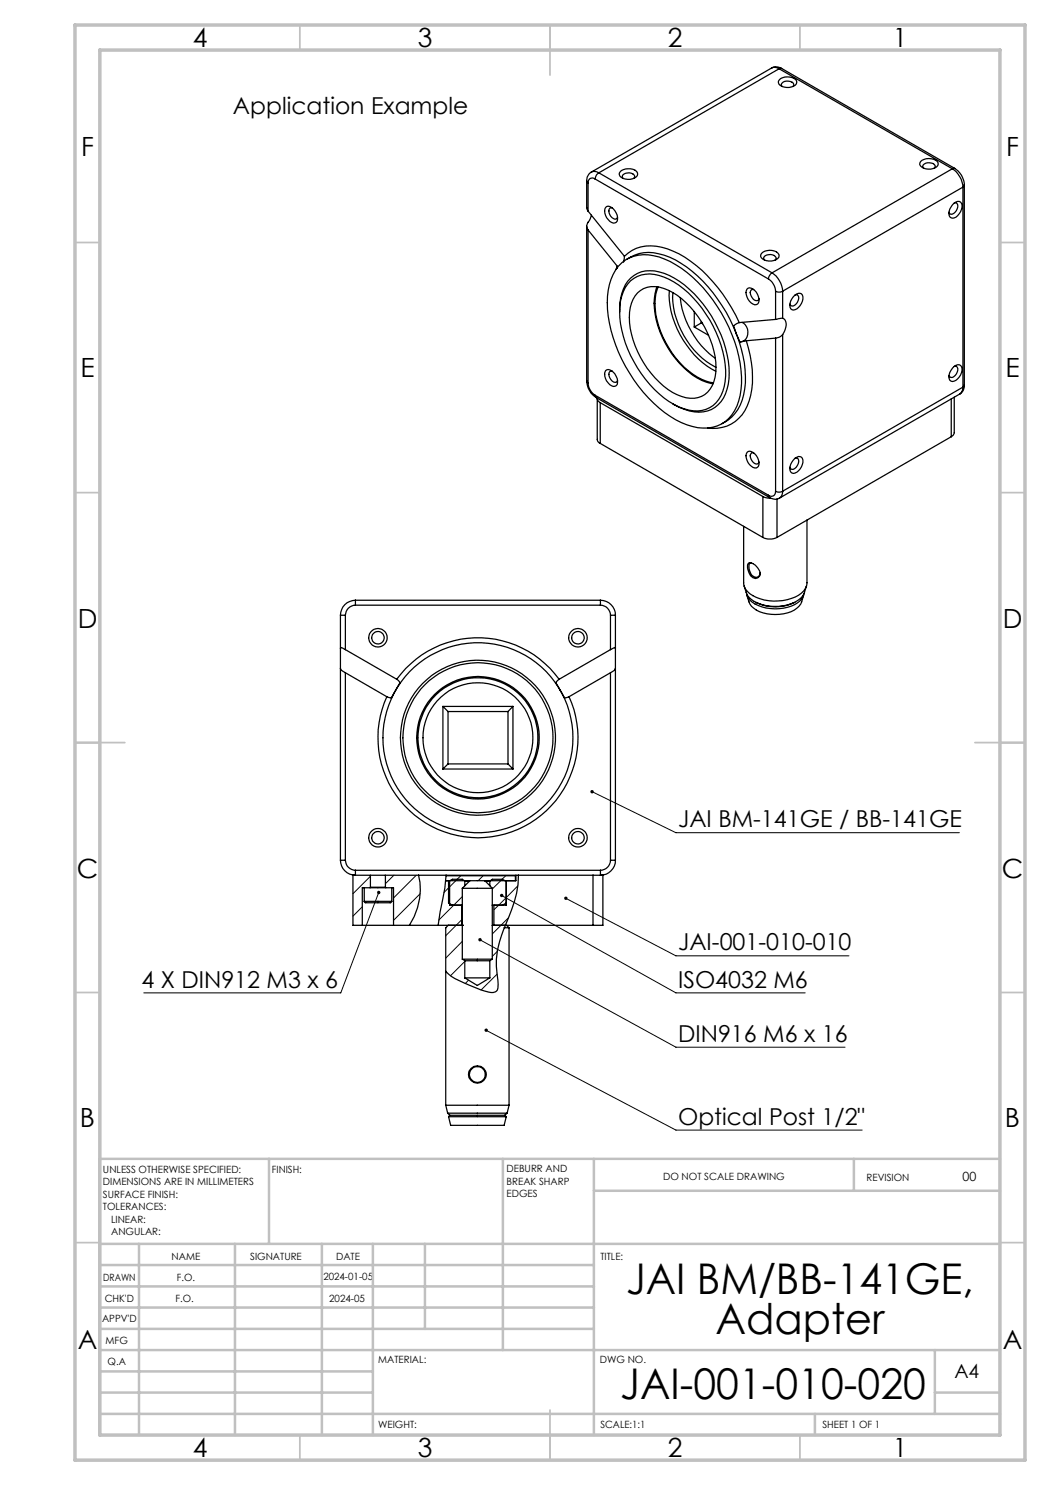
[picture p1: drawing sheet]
<svg xmlns="http://www.w3.org/2000/svg" width="210mm" height="297mm" viewBox="0 0 210 297" stroke-linecap="round" stroke-linejoin="round" font-family="sans-serif">
<g fill="none" stroke="#000" stroke-width=".2">
<path d="M118.4 158.3l16.8 8.2h56.7M74.1 175.3l-3.5 3.4M75.7 178.5l-7.5 20.1h-39.4M78.8 175l-1.7 1.7M83.3 175l-4.6 4.6M84 178.7l-5.3 5.4M92.1 175.2l-3.3 3.3M92.5 179.3l-4.8 4.7M96.6 175.2l-1 .9M100.3 179.1l34.9 19.5h25.8M100.4 175.9l-1.9 1.9M101.1 175.2l-1 .9"/>
<path d="M103.6 177.2l-4.8 4.8M113.2 179.7l22 11.5h34.6M72.5 181.4l-1.9 1.8M92.4 183.9l-3.3 3.2M92.5 188.3l-3.4 3.3M93 192.3l-2.9 2.9M93.7 196l-.6 .7M96 188l39.2 21.4h33.8M99.4 194.8l-3.2 3.2M99.4 190.3l-.9 1M101.7 183.6l-3.2 3.2M97.2 206.1l38 19.9h37.2"/>
</g>
<g fill="none" stroke="#000" stroke-width=".25">
<path d="M154.3 13.6a1.91 1.91 0 0 1 2 .1M154.3 13.6a1.5 1.5 0 0 1 1.5 .2M154.3 13.6l-36 20.8M155.8 13.8l-36 20.8M155.8 13.8l34.7 20M155.9 16a2.49 2.49 0 0 1 3.4 .2 .98 .98 0 0 1-1 1.2 2.2 2.2 0 0 1-2.6-.9zM156.3 13.7l-.5 .1M156.3 13.7l34.7 20M156.5 17.3l-.2-.2a.97 .97 0 0 1 1.4-.9 .98 .98 0 0 1 1 .9l-.1 .2M117.3 36.2v5.4l.3 .6M117.3 36.2l.3 .4M117.6 36.6v5.6"/>
<path d="M118.3 34.4a2 2 0 0 0-1 1.8M118.3 34.4a1.5 1.5 0 0 1 1.5 .2M119 35.8a.86 .86 0 0 0-1-.1 .86 .86 0 0 0-.4 .9M119 35.8l34.7 20M119.8 34.6a1.52 1.52 0 0 0-.8 1.2M119.8 34.6l34.6 20M124 34.4a2.49 2.49 0 0 1 3.5 .2 1.27 1.27 0 0 1-1.5 1.3 1.91 1.91 0 0 1-2.1-1zM124.6 35.7a.51 .51 0 0 1 .1-.8l.4-.2a1.5 1.5 0 0 1 1.8 .5l-.1 .5M184.1 32.3a2.53 2.53 0 0 1 3.5 .2 1.28 1.28 0 0 1-1.5 1.3 2 2 0 0 1-2.2-.9zM184.7 33.7a.48 .48 0 0 1-.2-.5 .48 .48 0 0 1 .4-.4 1.67 1.67 0 0 1 2.1 .4l-.1 .5M190.5 33.8a4.8 4.8 0 0 1 2.1 3.6M190.5 33.8l-36.1 20.8"/>
<path d="M191 33.7a4.1 4.1 0 0 1 1.9 3.3M191 33.7l-.5 .1M192.6 37.4l-36.1 20.8M192.6 37.4v40M192.9 37l-.3 .4M192.9 37v40M117.3 45.3v30.9M117.6 42.2l7.3 9.1M117.6 46v30.6M117.6 46l5.9 7.3M118.3 43l-.4 1.1a1.45 1.45 0 0 0-.3 1.9M121.3 41.3a2.23 2.23 0 0 1 2.2 2.6 .85 .85 0 0 1-.6 .7 .85 .85 0 0 1-.9-.3 2.5 2.5 0 0 1-.9-2.8z"/>
<path d="M122.4 41.6h-.2a1.11 1.11 0 0 0 0 1.7 .89 .89 0 0 0 1.2 .3l.1-.2M123.5 53.3l-.3 .6M123.5 53.3v.3M123.7 53.2a7.4 7.4 0 0 1 8.1-1.8 24.4 24.4 0 0 1 12.5 11.2 25.9 25.9 0 0 1 3.9 15.3 8.2 8.2 0 0 1-4.8 7.3 9.9 9.9 0 0 1-8.3-1.2 29.9 29.9 0 0 1-13.5-20.8 13.1 13.1 0 0 1 2.1-10zM124.9 51.3a7.8 7.8 0 0 1 8.6-1.5 24.8 24.8 0 0 1 12 10.4l2.3 4.3M124.9 51.3l-.2 1.1M125.4 51.8a8.1 8.1 0 0 1 7.5-.8 23.6 23.6 0 0 1 11.5 10.2 28.9 28.9 0 0 1 2.9 5.6M126.1 56.2a6.3 6.3 0 0 1 6.7-.8 19.6 19.6 0 0 1 9.2 8.6 20.6 20.6 0 0 1 3 12.3 6.2 6.2 0 0 1-4.6 5.8 10.6 10.6 0 0 1-8.6-3.3 23.6 23.6 0 0 1-7.9-16.4 8.6 8.6 0 0 1 2.2-6.2zM127.5 58.6a5.2 5.2 0 0 1 6.1-.6 18.7 18.7 0 0 1 9.2 12.2 9.5 9.5 0 0 1-.8 7.6 4.7 4.7 0 0 1-5.7 1.5 16.4 16.4 0 0 1-8.2-7.8 14.5 14.5 0 0 1-1.8-10.9l.3-.7zM131.4 57.4a13.4 13.4 0 0 0 1.1 10.1 17.8 17.8 0 0 0 7.9 8.6l2.2 .7M131.6 57.4a11.2 11.2 0 0 0 .1 7.8 17.9 17.9 0 0 0 8.7 10.7l2.3 .6M133.9 58.1a18.2 18.2 0 0 0 9.3 16.2"/>
<path d="M134.6 58.5a16.6 16.6 0 0 0 8.6 14.9M136.1 59.5a17.5 17.5 0 0 0 7 12.1M149.4 57.8a1.29 1.29 0 0 1 1.9 .7l.2 .4a1.34 1.34 0 0 1-.2 2 2.31 2.31 0 0 1-1.9-3.1zM150.7 57.9a.46 .46 0 0 0-.6 .3 1.57 1.57 0 0 0 1.4 1.9l.3-.4M152.3 50.7a2.44 2.44 0 0 1 3.5 .2 1.27 1.27 0 0 1-1.5 1.3 2 2 0 0 1-2.2-.9zM152.9 52l-.1-.2a.73 .73 0 0 1 .9-.9 1.03 1.03 0 0 1 1.5 .9l-.2 .2M153.7 55.8a3.2 3.2 0 0 1 1.4 2.4M154.4 54.6a4.8 4.8 0 0 1 2.1 3.6M154.4 54.6a1.6 1.6 0 0 0-.7 1.2M155.1 58.2a1.5 1.5 0 0 0 1.4 0M155.1 58.2v5.7M156.5 58.2v5.4"/>
<path d="M159 59a.89 .89 0 0 1 1.1-.3 .89 .89 0 0 1 .5 1.1 2.24 2.24 0 0 1-2.2 2.1 1.77 1.77 0 0 1 .3-2.6zM159 59a.67 .67 0 0 1 .8 .3 .67 .67 0 0 1-.2 .8 1.15 1.15 0 0 1-1.4 1l-.2-.3M190.5 41a1.05 1.05 0 0 1 1.8-.3 2.45 2.45 0 0 1-1.8 2.9 .75 .75 0 0 1-.7-.9 2.64 2.64 0 0 1 .7-1.7zM190.9 40.6a.67 .67 0 0 1 .7 .3 .67 .67 0 0 1-.1 .8 1.21 1.21 0 0 1-1.5 1.1l-.2-.4M117.3 76.2a4.2 4.2 0 0 0 1.9 3.3M117.3 76.2l.3 .4M117.6 76.6a3.2 3.2 0 0 0 1.4 2.5M119 79.1l.2 .4M119 79.1l34.7 20M119.2 79.5l34.7 20M119.5 79.7l.1 .4 .5 .4M119.5 79.7v8.2a.87 .87 0 0 0 .6 .8"/>
<path d="M121.1 74.2a1.29 1.29 0 0 1 1.9 .6 1.98 1.98 0 0 1 .2 2.3 1.53 1.53 0 0 1-1.9-.9 2.18 2.18 0 0 1-.2-2zM122.4 74.3a.46 .46 0 0 0-.6 .2 1.57 1.57 0 0 0 1.5 1.9l.2-.3M123.9 62.4a9.1 9.1 0 0 1 2.3-6.8 6.2 6.2 0 0 1 6.7-.9 21.2 21.2 0 0 1 10.7 11 17.8 17.8 0 0 1 1.8 12.1 5.8 5.8 0 0 1-7.5 4.4l-2-.7-1.4-.8M138.9 62.3v3.1M138.9 65.4l2.8 1.7M140.3 64.6l-1.4 .8M140.3 64.6l.2 .1M140.3 64.3v.3M140.4 64.5l-.1 .1M147.3 66.8l.7 1.6 1.3-.2M147.3 66.8a20.4 20.4 0 0 1 1.1 13.2 7.8 7.8 0 0 1-4 4.7M147.8 64.5l-1.1 .7 .6 1.6"/>
<path d="M148.4 64.5a2.15 2.15 0 0 1 1.2 1.9 2.15 2.15 0 0 1-1.2 1.9l-.2 .1M149.3 68.2a19.1 19.1 0 0 1 .1 13 7.2 7.2 0 0 1-7.9 4.4M155.1 67.6v30.6M155.1 63.9l-7.3 .6M155.1 67.6l-5.8 .6M156.5 63.6l-1.4 .3M156.5 63.6a1.6 1.6 0 0 1 .6 2.2l-.6 1.1M156.5 66.9a1.87 1.87 0 0 1-1.4 .7M156.5 66.9v31.3M190.3 79.8v7.5M190.5 73.6a1.05 1.05 0 0 1 1.8-.3 2.45 2.45 0 0 1-1.8 3 1.15 1.15 0 0 1-.5-1.8zM190.9 79.4v7.1l-.2 .5-.4 .3"/>
<path d="M190.9 73.3a.67 .67 0 0 1 .7 .3 .67 .67 0 0 1-.1 .8 1.15 1.15 0 0 1-1.5 1l-.2-.3M192.6 77.4a1.56 1.56 0 0 1-.7 1.4l-36 20.8M192.6 77.4l-36.1 20.8M192.9 77a2.03 2.03 0 0 1-.9 1.8M192.9 77l-.3 .4M120.1 80.5l32.5 18.8M120.1 80.5v8.2M120.1 88.7l32.5 18.8M149.4 90.5a1.29 1.29 0 0 1 1.9 .6 1.92 1.92 0 0 1 .2 2.3 1.47 1.47 0 0 1-1.9-.9 2.18 2.18 0 0 1-.2-2zM150.7 90.6a.51 .51 0 0 0-.7 .6l.2 .7a.96 .96 0 0 0 1.5 .7l.1-.2M152.6 99.3l.6 .3 .9 .1M152.6 99.3v8.2"/>
<path d="M153.7 99.1l.2 .4M153.9 99.5l.3 .2a1.67 1.67 0 0 0 1.7-.1M155.1 98.2a1.5 1.5 0 0 0 1.4 0M155.1 98.2a.86 .86 0 0 1-.4 1 .86 .86 0 0 1-1-.1M155.4 99.8v7.7M156.5 98.2a1.56 1.56 0 0 1-.6 1.4M159 91.6a.9 .9 0 0 1 1.1-.2 .9 .9 0 0 1 .5 1.1 2.24 2.24 0 0 1-2.2 2.1 1.77 1.77 0 0 1 .3-2.6zM159 91.6h.2a.56 .56 0 0 1 .5 .8l-.1 .4a1.15 1.15 0 0 1-1.4 1l-.2-.4M190.3 87.3l-34.9 20.2M148.8 117.2a4.2 4.2 0 0 0 3.5 3.7 8.8 8.8 0 0 0 7.8-1.2 4.3 4.3 0 0 0 1.2-2.5M149.3 118.7a3.2 3.2 0 0 0 2.4 2.4 8.8 8.8 0 0 0 7.9-.6 2.84 2.84 0 0 0 1.2-1.8M149.4 119a4.3 4.3 0 0 0 4 3.8 7.5 7.5 0 0 0 6.4-1.6l.5-.8 .4-1.4"/>
<path d="M149.8 112.6a2.47 2.47 0 0 1 2.2 2.4 .96 .96 0 0 1-1.4 .5 2.2 2.2 0 0 1-.8-2.9zM150.2 112.6h-.2a2.06 2.06 0 0 0 1.1 2.9 .8 .8 0 0 0 .9-.9M152.6 107.5a3.3 3.3 0 0 0 2.8 0M161.4 104v12.6a3.7 3.7 0 0 1-3.1 3.1 9.1 9.1 0 0 1-8.8-1.4 2.26 2.26 0 0 1-.8-1.7v-11.3M68.1 133.7a1.41 1.41 0 0 0 1 .8M68.1 129.7v4M68.1 129.7l.1-.2 .9 .4M68.1 123h1M68.1 123v6.7M68.1 133.7v38.3M69.1 134.5l8.3 4.8M69.1 129.9l10.2 6"/>
<path d="M69.1 123v6.9M69.1 134.5v37.5M71.1 120v1M71.1 121a2.05 2.05 0 0 0-2 2M71.1 120a3 3 0 0 0-3 3M71.1 120h49M71.1 121h49M77.4 139.3a20 20 0 0 0 18.2 28.3 20 20 0 0 0 18.2-28.3M79.3 135.9l.7 .6-1.8 3.1-.8-.3M79.3 135.9a20 20 0 0 1 32.5 0M111.8 135.9l-.6 .6 1.7 3.1 .9-.3M120.1 120v1"/>
<path d="M120.1 121a2.05 2.05 0 0 1 2 2M120.1 120a3 3 0 0 1 3 3M122.1 123h1M122.1 129.9l-10.3 6M122.1 134.5l-8.3 4.8M122.1 123v6.9M122.1 134.5v37.5M123.1 129.7l-.1-.2-.9 .4M123.1 129.7v4M123.1 133.7a1.41 1.41 0 0 1-1 .8M123.1 123v6.7M123.1 133.7v38.3"/>
<path d="M151.2 120.5a8.7 8.7 0 0 0 7.8 0M88.6 141.3l1 1M88.6 141.3h14M88.6 153.8h14M88.6 141.3v12.5M89.6 142.3h12M89.6 152.8l-1 1M89.6 152.8h12M89.6 142.3v10.5M101.6 142.3v10.5M101.6 152.8l1 1M102.6 141.3l-1 1"/>
<path d="M102.6 141.3v12.5M68.1 172a2.89 2.89 0 0 0 3 3v-.9M68.1 172h1M69.1 172a2.05 2.05 0 0 0 2 2.1M71.1 174.1h49M72.8 177.5h5.6M72.8 177.5v2.8M72.8 177.5h-.3v7.6M74.1 177.4l-.1 .1M74.1 177.4h3M74.1 175v2.4M77.1 177.4l.1 .1"/>
<path d="M77.1 175v2.4M78.4 177.5v2.8M78.4 177.5h.3v7.6M83.7 175a12.8 12.8 0 0 1-1.8 10.1M89.1 176.1h4.9M89.2 175l-.2 2.6-1.4 7.5M89.2 175.2h13.9v.9M89.9 176.1v4.9h2.6M92.5 177.7h6M92.5 177.7v14.1M93 176.2h.9M93 176.2v1"/>
<path d="M93 176.2l-.5-.3h-2l-.8 .4v4.3l.8 .4M94 176.1h3M94 176.1l-1.5 1.6M97 176.1l1.5 1.6M97 176.2h1M98 176.2v1M98 176.2l.5-.3h2l.7 .4M98.5 177.7v14.1M101.2 176.1v4.9h-2.7M103.2 175v1.1h-6.2M103.7 175a25.4 25.4 0 0 1-2.7 10.3l-.1 .3M118.6 175h2v10.1h-2"/>
<path d="M118.6 175h-48v10.1h1.9M118.6 175v10.1M122.1 172h1M122.1 172a2.05 2.05 0 0 1-2 2.1M123.1 172a2.89 2.89 0 0 1-3 3v-.9M72.5 185.1h6.2M72.8 180.3l.3 .2h5l.3-.2M72.8 180.3h5.6M78.7 185.1h13.8M89.6 185.1l-.5 .5v35.4M92.4 181v4.1M92.5 185.1h.1"/>
<path d="M92.5 191.8a4.2 4.2 0 0 0 2.5 .4h2.9l.6-.4M92.5 191.8h6M93 195.6h5M93 192.1v3.5M93 195.6l2.5 1.5 2.5-1.5M98 192.1v3.5M98.5 185.1h20.1M98.8 181v4.1M100.9 185.6a17.3 17.3 0 0 0-1.3 10.5 2.12 2.12 0 0 1-.5 2.3 2.84 2.84 0 0 1-2.1-.2 28.7 28.7 0 0 1-7.3-3.4l-.6-.6M100.9 185.6h.9M101.2 180.6l-.7 .4M101.3 185.1l.5 .5"/>
<path d="M101.8 185.6v35.4M89.1 221h12.7M89.1 221l.4 1.6M89.5 222.6h11.9M89.5 222.6l.5 .5M89.7 223.3h11.5M89.7 223.3l.4 1.8h10.7l.4-1.8M90 223.1h11M90 223.1l-.3 .2M101 223.1l.2 .2M101.4 222.6l-.4 .5M101.8 221l-.4 1.6"/>
<circle cx="75.6" cy="127.6" r="1.85"/>
<circle cx="75.6" cy="127.6" r="1.25"/>
<circle cx="115.6" cy="127.6" r="1.85"/>
<circle cx="115.6" cy="127.5" r="1.25"/>
<circle cx="95.6" cy="147.5" r="12.2"/>
<circle cx="95.6" cy="147.5" r="15"/>
<circle cx="95.6" cy="147.5" r="15.5"/>
<circle cx="95.6" cy="147.5" r="12"/>
<circle cx="95.6" cy="147.5" r="19"/>
<circle cx="95.6" cy="147.5" r="11"/>
<circle cx="75.6" cy="167.6" r="1.85"/>
<circle cx="75.6" cy="167.6" r="1.25"/>
<circle cx="115.6" cy="167.6" r="1.85"/>
<circle cx="115.6" cy="167.6" r="1.25"/>
<circle cx="95.5" cy="214.9" r="1.58"/>
<circle cx="95.5" cy="215" r="1.77"/>
</g>
<g fill="none" stroke="#c0c0c0" stroke-width=".35">
<path d="M60 5v5M110 5v10M160 5v5M15 48.5h5M200 48.5h5M15 98.5h5M200 98.5h5M15 148.5h10M195 148.5h10M15 198.5h5M200 198.5h5M15 248.5h5"/>
<path d="M200 248.5h5M60 287v5M110 282v10M160 287v5"/>
</g>
<g fill="none" stroke="#c0c0c0" stroke-width=".5">
<path d="M53.8 231.8v17M100.6 231.8v38.2M118.8 231.8v55.2M118.8 238.2h81.2M170.8 231.8v6.4M200 231.8h-180v55.2M20 248.8h180M20 257.3h98.8M20 253h98.8M27.8 248.8v38.2M47 248.8v38.2M64.4 248.8v38.2"/>
<path d="M74.6 248.8v38.2M85 248.8v17M20 265.8h98.8M20 261.5h98.8M20 278.5h54.6M20 274.3h54.6M20 270h180M187 278.5h13M187 270v12.8M20 282.8h180M163 282.8v4.2"/>
</g>
<path d="M15 5h190v287h-190zM20 10h180v277h-180z" fill="none" stroke="#c0c0c0" stroke-width=".7"/>
<path d="M118.1 158.1l.3 .2-.3-.1a.34 .34 0 0 0 .4 .4 .34 .34 0 0 0 .2-.5 .34 .34 0 0 0-.6 0zM112.9 179.4l.3 .3-.3-.2a.35 .35 0 0 0 .2 .5 .35 .35 0 0 0 .4-.4 .35 .35 0 0 0-.6-.2zM97 205.8l.2 .3-.3-.2a.34 .34 0 0 0 .4 .4 .34 .34 0 0 0 .3-.5 .34 .34 0 0 0-.6 0zM75.5 178.2a.35 .35 0 0 0 0 .6 .35 .35 0 0 0 .5-.1 .35 .35 0 0 0-.2-.5l-.1 .3 .1-.3zM95.7 187.7l.3 .3-.3-.2a.34 .34 0 0 0 .4 .4 .34 .34 0 0 0 .2-.5 .34 .34 0 0 0-.6 0zM100.1 178.9l.2 .2-.3-.2a.34 .34 0 0 0 .4 .5 .34 .34 0 0 0 .3-.5 .34 .34 0 0 0-.6 0z" fill="#000"/>
<g font-size="8.5">
<text x="125.2" y="258.8">JAI BM/BB-141GE,</text>
<text x="143.1" y="266.9">Adapter</text>
<text x="124.1" y="279.7">JAI-001-010-020</text>
</g>
<g font-size="5.3">
<text x="38.5" y="9.5">4</text>
<text x="83.5" y="9.5">3</text>
<text x="133.6" y="9.5">2</text>
<text x="178.6" y="9.5">1</text>
<text x="16.2" y="31.2">F</text>
<text x="201.2" y="31.2">F</text>
<text x="16.1" y="75.5">E</text>
<text x="201.1" y="75.5">E</text>
<text x="15.5" y="125.5">D</text>
<text x="200.5" y="125.5">D</text>
<text x="15.4" y="175.5">C</text>
<text x="200.4" y="175.5">C</text>
<text x="16" y="225.5">B</text>
<text x="201" y="225.5">B</text>
<text x="15.5" y="269.7">A</text>
<text x="200.5" y="269.7">A</text>
<text x="38.5" y="291.5">4</text>
<text x="83.5" y="291.5">3</text>
<text x="133.6" y="291.5">2</text>
<text x="178.6" y="291.5">1</text>
</g>
<g font-size="4.7">
<text x="46.6" y="22.8">Application Example</text>
<text x="135.6" y="165.4">JAI BM-141GE / BB-141GE</text>
<text x="135.6" y="190.1">JAI-001-010-010</text>
<text x="28.3" y="197.5">4 X DIN912 M3 x 6</text>
<text x="135.6" y="197.5">ISO4032 M6</text>
<text x="135.6" y="208.4">DIN916 M6 x 16</text>
<text x="135.6" y="225">Optical Post 1/2&quot;</text>
</g>
<text font-size="3.9" x="190.9" y="275.5">A4</text>
<text font-size="2.5" x="192.5" y="236.1">00</text>
<g font-size="2">
<text x="20.6" y="234.6">UNLESS OTHERWISE SPECIFIED:</text>
<text x="20.6" y="237.1">DIMENSIONS ARE IN MILLIMETERS</text>
<text x="20.6" y="239.6">SURFACE FINISH:</text>
<text x="54.4" y="234.6">FINISH:</text>
<text x="101.3" y="234.5">DEBURR AND</text>
<text x="101.3" y="237">BREAK SHARP</text>
<text x="101.3" y="239.5">EDGES</text>
<text x="132.6" y="236">DO NOT SCALE DRAWING</text>
<text x="173.3" y="236.2">REVISION</text>
<text x="20.6" y="242.1">TOLERANCES:</text>
<text x="22.2" y="244.6">LINEAR:</text>
<text x="22.2" y="247.1">ANGULAR:</text>
<text x="34.3" y="252">NAME</text>
<text x="50" y="251.9">SIGNATURE</text>
<text x="67.2" y="251.9">DATE</text>
<text x="120.1" y="251.9">TITLE:</text>
<text x="20.6" y="256.1">DRAWN</text>
<text x="35.3" y="256.1">F.O.</text>
<text x="64.7" y="255.9">2024-01-05</text>
<text x="20.9" y="260.3">CHK'D</text>
<text x="35.1" y="260.3">F.O.</text>
<text x="65.8" y="260.3">2024-05</text>
<text x="20.4" y="264.4">APPV'D</text>
<text x="21.1" y="268.8">MFG</text>
<text x="21.5" y="273">Q.A</text>
<text x="75.6" y="272.5">MATERIAL:</text>
<text x="120" y="272.5">DWG NO.</text>
<text x="75.6" y="285.5">WEIGHT:</text>
<text x="120.1" y="285.6">SCALE:1:1</text>
<text x="164.5" y="285.6">SHEET 1 OF 1</text>
</g>
</svg>
